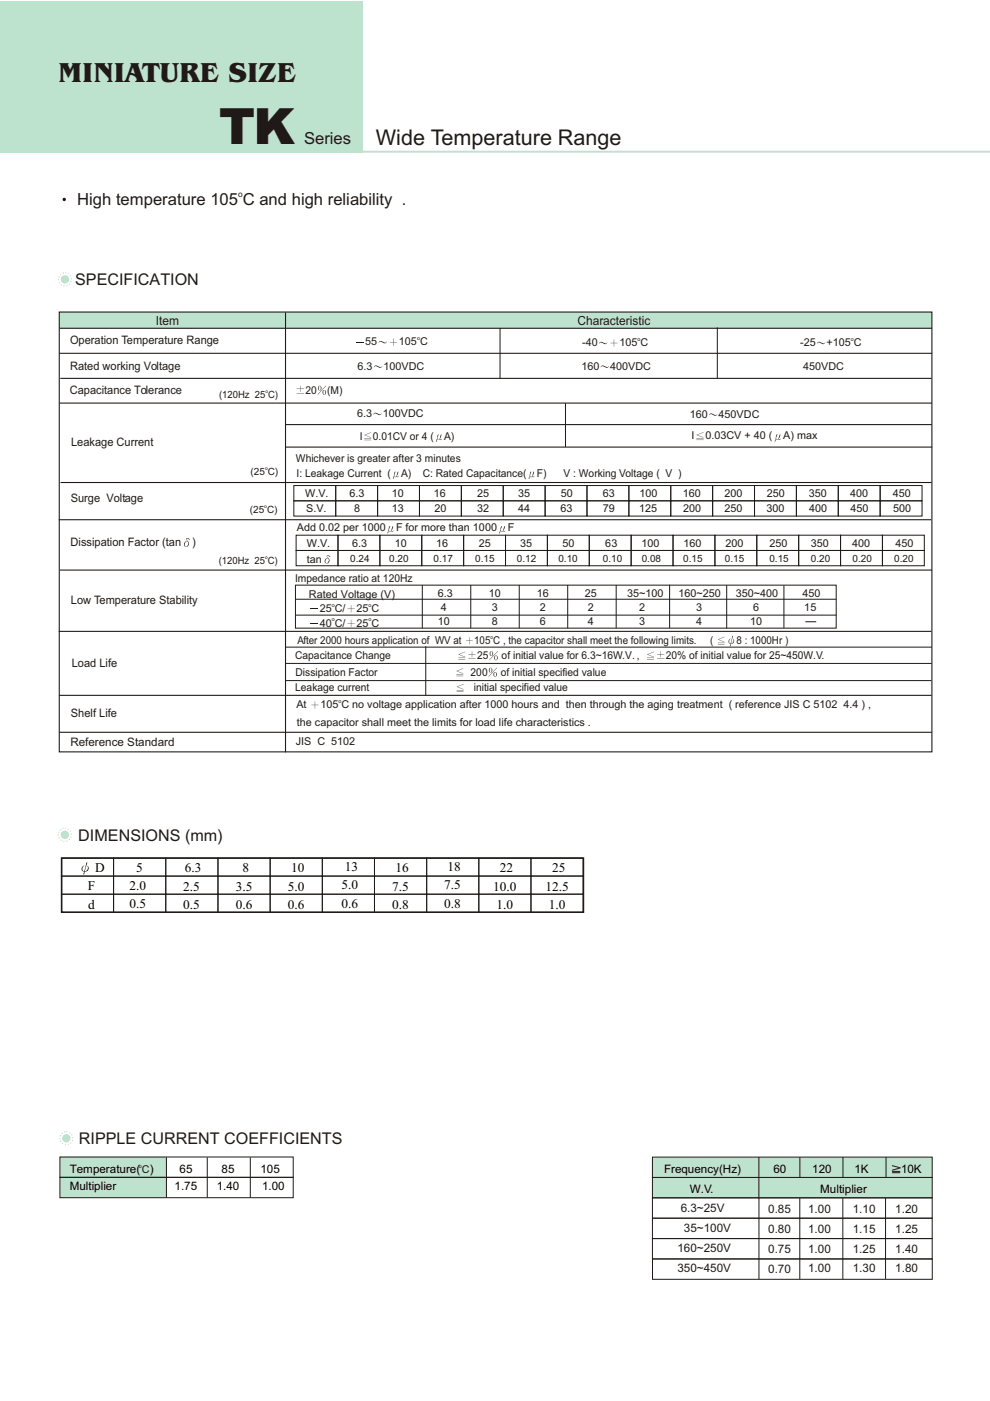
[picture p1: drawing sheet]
<svg xmlns="http://www.w3.org/2000/svg" width="210mm" height="297mm" viewBox="0 0 210 297" stroke-linecap="round" stroke-linejoin="round" font-family="sans-serif">
<g fill="#bde3cf">
<path d="M-.1 .2h77v32.2h-77z"/>
<path d="M12.6 66.2h185v3.4h-185z"/>
</g>
<g fill="#1f1a17">
<path d="M39.5 114.1l.5 .1 .2 .3-.1-.1a.34 .34 0 0 0-.2-.2 .34 .34 0 0 0-.4 .1l.1 .1a.83 .83 0 0 1 .5 .7 .83 .83 0 0 1-.5 .8 .58 .58 0 0 1-.6-.7 .58 .58 0 0 1 .8-.4l-.3-.4zM39.4 114.9a.5 .5 0 0 0-.2 .6 .5 .5 0 0 0 .4 .3 .55 .55 0 0 0 .3-.4 .55 .55 0 0 0-.3-.6z" fill-rule="evenodd"/>
<path d="M99.5 135.1v.7h.7l-.7 .1v.7v-.7h-.7l.7-.1z" fill-rule="evenodd"/>
<path d="M152.2 135.6l1.4-.6-1.2 .6 1.2 .6zM152.2 136.3h1.4zM152.2 136.6l1.4 .1z" fill-rule="evenodd"/>
<path d="M155.3 134.8h.1l-.4 1.7a.7 .7 0 0 0 .4-1.1 .65 .65 0 0 1 .2 .7 .65 .65 0 0 1-.6 .4l-.2 .5 .1-.5a.59 .59 0 0 1-.4-.6 .59 .59 0 0 1 .4-.5 .58 .58 0 0 0-.3 .5 .58 .58 0 0 0 .3 .6z" fill-rule="evenodd"/>
<path d="M97.2 138.8l1.4-.6-1.3 .6 1.3 .5zM97.2 139.4l1.4 .1zM97.2 139.8h1.4z" fill-rule="evenodd"/>
<path d="M99.3 138.7h.7l.1-.6v.6l.8 .1h-.8l-.1 .6v-.6zM99.3 139.6l1.6 .1z" fill-rule="evenodd"/>
<path d="M104.7 139.4a.46 .46 0 0 1 .9 0 .46 .46 0 0 1-.9 0zM105.1 139a.45 .45 0 0 0-.2 .5 .45 .45 0 0 0 .4 .4 .48 .48 0 0 0 .1-.5 .48 .48 0 0 0-.3-.4zM103.7 138.5a.46 .46 0 0 1 .9 0 .46 .46 0 0 1-.9 0zM104 138.2v.6l.2 .2a.5 .5 0 0 0-.1-.8zM105.5 138l-1.7 2z" fill-rule="evenodd"/>
<path d="M137.2 138.8l1.4-.6-1.2 .6 1.2 .5zM137.2 139.4l1.4 .1zM137.2 139.8h1.4z" fill-rule="evenodd"/>
<path d="M139.3 138.7h.8v-.6v.6l.8 .1h-.8v.6v-.6zM139.3 139.6l1.6 .1z" fill-rule="evenodd"/>
<path d="M96.8 142.3l1.4-.6-1.3 .6 1.3 .6zM96.8 143h1.4zM96.8 143.3l1.4 .1z" fill-rule="evenodd"/>
<path d="M104.5 142.9a.46 .46 0 0 1 .9 0 .46 .46 0 0 1-.9 0zM104.9 142.6a.45 .45 0 0 0-.2 .4 .45 .45 0 0 0 .4 .4 .48 .48 0 0 0 .2-.5 .48 .48 0 0 0-.4-.3zM103.6 142a.46 .46 0 0 1 .9 0 .46 .46 0 0 1-.9 0zM103.9 141.7l-.1 .6 .2 .2a.5 .5 0 0 0-.1-.8zM105.4 141.5l-1.8 2z" fill-rule="evenodd"/>
<path d="M77.2 92.2l1.5-.6-1.3 .6 1.3 .6zM77.2 92.9l1.5 .1zM77.2 93.3h1.5z" fill-rule="evenodd"/>
<path d="M92.9 92.1h.1l-.3 .8 .3 .3 .2-.2 .4-.9-.3 1 .2 .1 .2-.2-.3 .3-.1-.2a.28 .28 0 0 1-.4 .2 .28 .28 0 0 1-.2-.3l-.1 .6h-.2z" fill-rule="evenodd"/>
<path d="M96.8 145.6l1.5-.6-1.3 .6 1.3 .6zM96.8 146.3l1.5 .1zM96.8 146.6l1.5 .1z" fill-rule="evenodd"/>
</g>
<g fill="none" stroke="#1f1a17" stroke-width=".23">
<path d="M12.5 74.9h185.2M12.6 66.2h185v93.2h-185zM12.6 69.6h185M60.5 66.3v93.2M12.6 85.5h185M12.8 80.2h184.7M60.5 90h137.1M60.6 94.8h137.1M12.5 110.2h184.9M12.8 102.3h184.7M12.5 133.9h185M12.5 147.4h185"/>
<path d="M12.6 155.3h185"/>
</g>
<path d="M60.5 137.2h137.1M60.5 144.3h137M60.6 140.7h136.9" fill="none" stroke="#1f1a17" stroke-width=".21"/>
<circle cx="13.8" cy="59.2" r=".88" fill="#bde3cf"/>
<circle cx="13.8" cy="59.2" r="1.39" fill="none" stroke="#bde3cf" stroke-width=".21" stroke-dasharray=".3 .4" stroke-linecap="butt"/>
<g fill="#1f1a17">
<path d="M62.9 82.4h.8v-.6v.6l.8 .1h-.8v.6v-.6zM62.9 83.3l1.6 .1z" fill-rule="evenodd"/>
<path d="M68.3 83.1a.46 .46 0 0 1 .9 0 .46 .46 0 0 1-.9 0zM68.7 82.8a.45 .45 0 0 0-.2 .5 .45 .45 0 0 0 .4 .3 .48 .48 0 0 0 .1-.5 .48 .48 0 0 0-.3-.3zM67.3 82.3a.46 .46 0 0 1 .9 0 .46 .46 0 0 1-.9 0zM67.6 81.9v.6l.2 .3a.5 .5 0 0 0-.1-.9zM69.1 81.7l-1.7 2z" fill-rule="evenodd"/>
</g>
<path d="M106 69.5v10.8M152.1 69.4v10.8M119.9 85.5v9.3M90.3 137v10.4" fill="none" stroke="#1f1a17" stroke-width=".21"/>
<circle cx="13.8" cy="177" r=".88" fill="#bde3cf"/>
<circle cx="13.8" cy="177" r="1.39" fill="none" stroke="#bde3cf" stroke-width=".21" stroke-dasharray=".3 .4" stroke-linecap="butt"/>
<g fill="#1f1a17">
<path d="M83.8 100h.1l-.3 .8 .2 .3 .3-.2 .4-.9-.3 1 .1 .1 .3-.2-.3 .3-.2-.2a.28 .28 0 0 1-.3 .2 .28 .28 0 0 1-.2-.3l-.1 .5-.2 .1z" fill-rule="evenodd"/>
<path d="M112.5 100h.1l-.2 .8 .2 .3 .3-.2 .3-.9-.3 1 .2 .1 .2-.2-.3 .3-.1-.2a.28 .28 0 0 1-.3 .2 .28 .28 0 0 1-.3-.3l-.1 .5-.1 .1z" fill-rule="evenodd"/>
<path d="M82.6 111.6h.1l-.2 .7 .2 .4 .3-.2 .4-.9-.4 .8a.2 .2 0 0 0 .2 .3 .2 .2 0 0 0 .2-.2l-.2 .2-.2-.2a.3 .3 0 0 1-.3 .3 .3 .3 0 0 1-.3-.3l-.1 .5-.1 .1z" fill-rule="evenodd"/>
<path d="M106.3 111.6h.1l-.2 .7 .2 .4 .3-.2 .4-.9-.4 .8a.2 .2 0 0 0 .2 .3 .2 .2 0 0 0 .2-.2l-.2 .2-.2-.2a.3 .3 0 0 1-.3 .3 .3 .3 0 0 1-.3-.3l-.1 .5-.1 .1z" fill-rule="evenodd"/>
<circle cx="13.6" cy="42.3" r=".36"/>
</g>
<circle cx="14.1" cy="241.3" r=".88" fill="#bde3cf"/>
<circle cx="14.1" cy="241.3" r="1.39" fill="none" stroke="#bde3cf" stroke-width=".21" stroke-dasharray=".3 .4" stroke-linecap="butt"/>
<path d="M12.7 245.3h22.6v8.6h-22.6z" fill="#bde3cf"/>
<path d="M12.7 245.3h49.5v4.3h-49.5zM12.7 249.6h49.5v4.3h-49.5zM35.3 245.4v8.5M43.9 245.4v8.5M53.1 245.4v8.6" fill="none" stroke="#1f1a17" stroke-width=".21"/>
<g fill="#bde3cf" stroke="#1f1a17" stroke-width=".21">
<path d="M138.3 245.3h59.3v4.3h-59.3z"/>
<path d="M138.3 249.6h59.3v4.4h-59.3z"/>
</g>
<g fill="none" stroke="#1f1a17" stroke-width=".21">
<path d="M138.3 254h59.3v4.3h-59.3zM138.3 258.3h59.3v4.3h-59.3zM160.9 245.3v25.9M169.6 254v17.2M169.6 245.4v4.3M178.7 254v17.2M178.7 245.3v4.3M187.8 254v17.1M187.9 245.3v4.3M189.1 248.4h1.8M189.1 248.6h1.8M138.3 262.6h59.3v4.3h-59.3z"/>
<path d="M138.3 266.9h59.4v4.3h-59.4z"/>
</g>
<g fill="#1f1a17">
<path d="M66.7 148.7l.1 .7h.8l-.8 .1v.7l-.1-.7h-.7l.7-.1z" fill-rule="evenodd"/>
<path d="M79.2 87.7l.5-.2 .8 .4 .4-.2-.4 .3-1-.4-.3 .3z" fill-rule="evenodd"/>
<path d="M150.4 87.8l.5-.1 .8 .3 .4-.2-.4 .4-1-.4-.3 .2z" fill-rule="evenodd"/>
<path d="M147.6 92.2l1.6-.6-1.4 .6 1.4 .6zM147.6 92.9l1.6 .1zM147.6 93.2l1.6 .1z" fill-rule="evenodd"/>
<path d="M164.7 92.1h.1l-.2 .8 .2 .3 .3-.2 .4-.9-.4 .9a.2 .2 0 0 0 .2 .2 .2 .2 0 0 0 .2-.2l-.2 .3-.2-.2a.3 .3 0 0 1-.3 .2 .3 .3 0 0 1-.3-.3l-.1 .6h-.1z" fill-rule="evenodd"/>
</g>
<path d="M12.7 120.9h184.9" fill="none" stroke="#1f1a17" stroke-width=".23"/>
<path d="M62.6 127h114.7M62.6 124.1h114.7v9.1h-114.7zM62.7 130.4h114.6M89.5 124v9.2M99.8 124v9.2M110.1 124v9.2M120.4 124v9.2M130.6 124v9.2M142 124v9.1" fill="none" stroke="#1f1a17" stroke-width=".21"/>
<g fill="#1f1a17">
<path d="M65.9 129.1h1.5z"/>
<path d="M65.9 132.1l1.5 .1z"/>
<path d="M74.4 128.3l.1 .8h.7h-.7v.8l-.1-.8h-.7h.7z" fill-rule="evenodd"/>
<path d="M74.4 131.4l.1 .7h.7l-.7 .1v.7l-.1-.7h-.7l.7-.1z" fill-rule="evenodd"/>
</g>
<path d="M154.1 124.1v9.1M166.2 124.1v9M170.8 131.8h2.3" fill="none" stroke="#1f1a17" stroke-width=".21"/>
<g fill="#1f1a17">
<path d="M75.5 72.5l1.6 .1z"/>
<path d="M80.4 72.5l.4-.2 .9 .4 .3-.3-.4 .4-1-.4-.3 .3z" fill-rule="evenodd"/>
<path d="M83.4 71.8l.1 .7h.7l-.7 .1v.7l-.1-.7h-.7l.7-.1z" fill-rule="evenodd"/>
<path d="M127.1 72.6l.5-.1 .8 .3 .4-.2-.5 .4-.9-.4-.4 .3z" fill-rule="evenodd"/>
<path d="M130.1 72l.1 .7h.7l-.7 .1v.7l-.1-.7h-.7l.7-.1z" fill-rule="evenodd"/>
<path d="M173.3 72.6l.5-.1 .8 .3 .4-.2-.5 .4-.9-.4-.4 .3z" fill-rule="evenodd"/>
<path d="M79.4 77.7l.4-.2 .9 .4 .4-.3-.5 .4-1-.4-.3 .3z" fill-rule="evenodd"/>
<path d="M127.4 77.7l.5-.2 .9 .4 .3-.3-.4 .4-1-.4-.3 .3z" fill-rule="evenodd"/>
</g>
<g fill="none" stroke="#1f1a17" stroke-width=".21">
<path d="M62.3 102.9h8.9v3.3h-8.9zM62.3 106.2h8.9v3.2h-8.9zM62.8 113.5h8.9v3.2h-8.9zM62.8 116.7h8.9v3.2h-8.9zM71.2 102.9h8.9v3.3h-8.9zM71.2 106.2h8.9v3.2h-8.9zM71.7 113.5h8.8v3.2h-8.8zM71.7 116.7h8.8v3.2h-8.8zM80.1 102.9h8.8v3.3h-8.8zM80.1 106.2h8.8v3.2h-8.8zM80.5 113.5h8.9v3.2h-8.9zM80.5 116.7h8.9v3.2h-8.9z"/>
<path d="M88.9 102.9h8.9v3.3h-8.9zM88.9 106.2h8.9v3.2h-8.9zM89.4 113.5h8.9v3.2h-8.9zM89.4 116.7h8.9v3.2h-8.9zM97.8 102.9h8.9v3.3h-8.9zM97.8 106.2h8.9v3.2h-8.9zM98.3 113.5h8.9v3.2h-8.9zM98.3 116.7h8.9v3.2h-8.9zM106.7 106.2h8.9v3.2h-8.9zM106.7 102.9h8.9v3.3h-8.9zM107.2 113.5h8.9v3.2h-8.9zM107.2 116.7h8.9v3.2h-8.9z"/>
<path d="M115.6 102.9h8.9v3.3h-8.9zM115.6 106.2h8.9v3.2h-8.9zM116.1 113.5h8.8v3.2h-8.8zM116.1 116.7h8.8v3.2h-8.8zM124.5 102.9h8.8v3.3h-8.8zM124.5 106.2h8.8v3.2h-8.8zM124.9 113.5h8.9v3.2h-8.9zM124.9 116.7h8.9v3.2h-8.9zM133.3 102.9h8.9v3.3h-8.9zM133.3 106.2h8.9v3.2h-8.9zM133.8 113.5h8.9v3.2h-8.9zM133.8 116.7h8.9v3.2h-8.9z"/>
<path d="M142.2 102.9h8.9v3.3h-8.9zM142.2 106.2h8.9v3.2h-8.9zM142.7 113.5h8.9v3.2h-8.9zM142.7 116.7h8.9v3.2h-8.9zM151.1 102.9h8.9v3.3h-8.9zM151.1 106.2h8.9v3.2h-8.9zM151.6 113.5h8.9v3.2h-8.9zM151.6 116.7h8.9v3.2h-8.9zM160 102.9h8.9v3.3h-8.9zM160 106.2h8.9v3.2h-8.9zM160.5 113.5h8.8v3.2h-8.8zM160.5 116.7h8.8v3.2h-8.8z"/>
<path d="M168.9 102.9h8.8v3.3h-8.8zM168.9 106.2h8.8v3.2h-8.8zM169.3 113.5h8.9v3.2h-8.9zM169.3 116.7h8.9v3.2h-8.9zM177.7 106.2h8.9v3.2h-8.9zM177.7 102.9h8.9v3.3h-8.9zM178.2 113.5h8.9v3.2h-8.9zM178.2 116.7h8.9v3.2h-8.9zM186.6 102.9h8.9v3.3h-8.9zM186.6 106.2h8.9v3.2h-8.9zM187.1 113.5h8.9v3.2h-8.9zM187.1 116.7h8.9v3.2h-8.9z"/>
<path d="M13 181.9h11.1v3.8h-11.1zM13 185.7h11.1v3.9h-11.1zM13 189.6h11.1v3.8h-11.1zM24.1 181.9h11v3.8h-11zM24.1 185.7h11v3.9h-11zM24.1 189.6h11v3.8h-11zM35.1 181.9h11.1v3.8h-11.1zM35.1 185.7h11.1v3.9h-11.1zM35.1 189.6h11.1v3.8h-11.1zM46.2 181.9h11.1v3.8h-11.1zM46.2 185.7h11.1v3.9h-11.1zM46.2 189.6h11.1v3.8h-11.1z"/>
<path d="M57.3 181.9h11v3.8h-11zM57.3 185.7h11v3.9h-11zM57.3 189.6h11v3.8h-11zM68.3 181.9h11.1v3.8h-11.1zM68.3 185.7h11.1v3.9h-11.1zM68.3 189.6h11.1v3.8h-11.1zM79.4 181.9h11.1v3.8h-11.1zM79.4 185.7h11.1v3.9h-11.1zM79.4 189.6h11.1v3.8h-11.1zM90.5 181.9h11v3.8h-11zM90.5 185.7h11v3.9h-11zM90.5 189.6h11v3.8h-11z"/>
<path d="M101.5 181.9h11.1v3.8h-11.1zM101.5 185.7h11.1v3.9h-11.1zM101.5 189.6h11.1v3.8h-11.1zM112.6 181.9h11v3.8h-11zM112.6 185.7h11v3.9h-11zM112.6 189.6h11v3.8h-11z"/>
</g>
<path d="M18.3 182.9h.2l-.5 1.9a.78 .78 0 0 0 .5-1.2 .73 .73 0 0 1 .2 .8 .73 .73 0 0 1-.7 .4l-.2 .6h-.1l.1-.6a.66 .66 0 0 1-.5-.7 .66 .66 0 0 1 .6-.6 .65 .65 0 0 0-.5 .6 .65 .65 0 0 0 .5 .7z" fill-rule="evenodd" fill="#000"/>
<path d="M13.1 181.9h110.6v11.5h-110.6z" fill="none" stroke="#1f1a17" stroke-width=".32"/>
<path d="M69.3 117.8h.5l.2 .3h-.1a.34 .34 0 0 0-.2-.3 .34 .34 0 0 0-.4 .1l.1 .1a.76 .76 0 0 1 .5 .7 .76 .76 0 0 1-.5 .7 .55 .55 0 0 1-.6-.6 .55 .55 0 0 1 .8-.4l-.3-.4zM69.2 118.5a.4 .4 0 0 0-.2 .6 .4 .4 0 0 0 .6 .1 .4 .4 0 0 0 .2-.6 .4 .4 0 0 0-.6-.1z" fill-rule="evenodd" fill="#1f1a17"/>
<path d="M69.9 32.2h140.1" fill="none" stroke="#bde3cf" stroke-width=".41"/>
<text font-size="10.6" fill="#1f1a17" x="46.5" y="30.5">TK</text>
<text font-size="6" fill="#1f1a17" x="12.3" y="17.3">MINIATURE SIZE</text>
<text font-size="4.6" fill="#1f1a17" x="79.7" y="30.8">Wide Temperature Range</text>
<g font-size="3.5" fill="#1f1a17">
<text x="64.5" y="30.6">Series</text>
<text x="16.4" y="43.4">High temperature 105 C and high reliability .</text>
</g>
<g font-size="3.4" fill="#1f1a17">
<text x="15.9" y="60.5">SPECIFICATION</text>
<text x="16.6" y="178.4">DIMENSIONS (mm)</text>
<text x="16.7" y="242.6">RIPPLE CURRENT COEFFICIENTS</text>
</g>
<g font-size="2.8">
<text x="20.2" y="184.8">D</text>
<text x="28.9" y="184.8">5</text>
<text x="39.2" y="185">6.3</text>
<text x="51.4" y="184.9">8</text>
<text x="61.8" y="184.9">10</text>
<text x="73.1" y="184.6">13</text>
<text x="83.8" y="184.9">16</text>
<text x="94.9" y="184.6">18</text>
<text x="106" y="184.9">22</text>
<text x="117.1" y="184.9">25</text>
<text x="18.6" y="188.7">F</text>
<text x="27.4" y="188.7">2.0</text>
<text x="38.8" y="188.9">2.5</text>
<text x="50" y="188.9">3.5</text>
<text x="61" y="188.9">5.0</text>
<text x="72.4" y="188.5">5.0</text>
<text x="83.1" y="188.8">7.5</text>
<text x="94.2" y="188.5">7.5</text>
<text x="104.6" y="188.8">10.0</text>
<text x="115.6" y="188.8">12.5</text>
<text x="18.7" y="192.7">d</text>
<text x="27.4" y="192.6">0.5</text>
<text x="38.8" y="192.8">0.5</text>
<text x="50" y="192.8">0.6</text>
<text x="61" y="192.8">0.6</text>
<text x="72.4" y="192.4">0.6</text>
<text x="83.1" y="192.8">0.8</text>
<text x="94.2" y="192.4">0.8</text>
<text x="105.3" y="192.8">1.0</text>
<text x="116.3" y="192.8">1.0</text>
</g>
<g font-size="2.7" fill="#1f1a17">
<text x="33" y="68.9">Item</text>
<text x="122.4" y="68.9">Characteristic</text>
</g>
<g font-size="2.5" fill="#1f1a17">
<text x="14.8" y="72.9">Operation Temperature Range</text>
<text x="14.8" y="83.6">Capacitance Tolerance</text>
<text x="14.8" y="78.3">Rated working Voltage</text>
<text x="15.1" y="94.6">Leakage Current</text>
<text x="15" y="106.5">Surge Voltage</text>
<text x="15" y="115.8">Dissipation Factor (tan</text>
<text x="40.8" y="115.8">)</text>
<text x="15" y="128.1">Low Temperature Stability</text>
<text x="15.2" y="141.3">Load Life</text>
<text x="15" y="152">Shelf Life</text>
<text x="14.9" y="158.2">Reference Standard</text>
<text x="188.9" y="248.5">&gt;10K</text>
<text x="144.3" y="257">6.3~25V</text>
<text x="162.9" y="257.2">0.85</text>
<text x="171.3" y="257.2">1.00</text>
<text x="180.8" y="257.2">1.10</text>
<text x="189.8" y="257.2">1.20</text>
<text x="145" y="261.3">35~100V</text>
<text x="162.9" y="261.5">0.80</text>
<text x="171.3" y="261.4">1.00</text>
<text x="180.8" y="261.4">1.15</text>
<text x="189.8" y="261.4">1.25</text>
<text x="143.6" y="265.5">160~250V</text>
<text x="143.6" y="269.7">350~450V</text>
<text x="162.9" y="265.7">0.75</text>
<text x="162.9" y="269.9">0.70</text>
<text x="171.3" y="265.6">1.00</text>
<text x="171.3" y="269.8">1.00</text>
<text x="180.8" y="265.6">1.25</text>
<text x="180.8" y="269.8">1.30</text>
<text x="189.8" y="265.6">1.40</text>
<text x="189.8" y="269.8">1.80</text>
</g>
<g font-size="2.5">
<text x="14.8" y="248.7">Temperature(C)</text>
<text x="38.1" y="248.7">65</text>
<text x="47" y="248.7">85</text>
<text x="55.2" y="248.7">105</text>
<text x="140.8" y="248.7">Frequency(Hz)</text>
<text x="164" y="248.7">60</text>
<text x="172.2" y="248.7">120</text>
<text x="181.2" y="248.7">1K</text>
<text x="14.8" y="252.3">Multiplier</text>
<text x="37" y="252.3">1.75</text>
<text x="45.9" y="252.3">1.40</text>
<text x="55.6" y="252.3">1.00</text>
<text x="146.3" y="252.9">W.V.</text>
<text x="173.9" y="252.9">Multiplier</text>
</g>
<g font-size="2.3" fill="#1f1a17">
<text x="77.5" y="73.2">55</text>
<text x="84.6" y="73.2">105 C</text>
<text x="123.4" y="73.4">-40</text>
<text x="131.3" y="73.4">105 C</text>
<text x="169.6" y="73.4">-25</text>
<text x="175.2" y="73.4">+105 C</text>
<text x="64.8" y="83.4">20</text>
<text x="69.4" y="83.4">(M)</text>
<text x="75.8" y="78.4">6.3</text>
<text x="81.3" y="78.4">100VDC</text>
<text x="123.3" y="78.4">160</text>
<text x="129.4" y="78.4">400VDC</text>
<text x="170.3" y="78.4">450VDC</text>
<text x="75.7" y="88.5">6.3</text>
<text x="81.2" y="88.5">100VDC</text>
<text x="146.2" y="88.6">160</text>
<text x="152.4" y="88.6">450VDC</text>
<text x="76.3" y="93.2">I</text>
<text x="79.1" y="93.2">0.01CV or 4 (</text>
<text x="94.2" y="93.2">A)</text>
<text x="146.6" y="93.2">I</text>
<text x="149.6" y="93.2">0.03CV + 40 (</text>
<text x="166.1" y="93.2">A) max</text>
<text x="62.8" y="97.9">Whichever is greater after 3 minutes</text>
<text x="62.9" y="101.1">I: Leakage Current (</text>
<text x="85" y="101.1">A)</text>
<text x="89.6" y="101.1">C: Rated Capacitance(</text>
<text x="113.8" y="101.1">F)</text>
<text x="119.5" y="101.1">V : Working Voltage ( V )</text>
<text x="64.7" y="105.3">W.V.</text>
<text x="74.1" y="105.3">6.3</text>
<text x="83.1" y="105.3">10</text>
<text x="92" y="105.3">16</text>
<text x="101.2" y="105.3">25</text>
<text x="109.8" y="105.3">35</text>
<text x="118.9" y="105.3">50</text>
<text x="127.8" y="105.3">63</text>
<text x="135.6" y="105.3">100</text>
<text x="144.8" y="105.3">160</text>
<text x="153.6" y="105.3">200</text>
<text x="162.6" y="105.3">250</text>
<text x="171.5" y="105.3">350</text>
<text x="180.3" y="105.3">400</text>
<text x="189.3" y="105.3">450</text>
<text x="62.9" y="112.6">Add 0.02 per 1000</text>
<text x="64.9" y="108.6">S.V.</text>
<text x="75.1" y="108.6">8</text>
<text x="83.1" y="108.5">13</text>
<text x="84" y="112.6">F for more than 1000</text>
<text x="92.2" y="108.5">20</text>
<text x="101.2" y="108.5">32</text>
<text x="107.7" y="112.6">F</text>
<text x="109.9" y="108.6">44</text>
<text x="118.9" y="108.5">63</text>
<text x="127.8" y="108.5">79</text>
<text x="135.5" y="108.5">125</text>
<text x="144.8" y="108.6">200</text>
<text x="153.6" y="108.5">250</text>
<text x="162.5" y="108.5">300</text>
<text x="171.6" y="108.6">400</text>
<text x="180.3" y="108.6">450</text>
<text x="189.4" y="108.6">500</text>
<text x="65.1" y="115.9">W.V.</text>
<text x="65.1" y="119.3">tan</text>
<text x="74.6" y="115.9">6.3</text>
<text x="83.7" y="115.9">10</text>
<text x="92.4" y="115.9">16</text>
<text x="101.6" y="115.9">25</text>
<text x="110.3" y="115.9">35</text>
<text x="119.2" y="115.9">50</text>
<text x="128.3" y="115.9">63</text>
<text x="136" y="115.9">100</text>
<text x="144.9" y="115.9">160</text>
<text x="153.8" y="115.9">200</text>
<text x="163.2" y="115.9">250</text>
<text x="171.9" y="115.9">350</text>
<text x="180.7" y="115.9">400</text>
<text x="189.8" y="115.9">450</text>
<text x="62.6" y="123.4">Impedance ratio at 120Hz</text>
<text x="65.5" y="126.7">Rated Voltage (V)</text>
<text x="67.8" y="129.8">25 C/</text>
<text x="75.6" y="129.8">25 C</text>
<text x="92.8" y="126.5">6.3</text>
<text x="93.4" y="129.5">4</text>
<text x="103.6" y="126.5">10</text>
<text x="104.3" y="129.5">3</text>
<text x="113.8" y="126.5">16</text>
<text x="114.5" y="129.5">2</text>
<text x="124" y="126.5">25</text>
<text x="124.7" y="129.5">2</text>
<text x="133" y="126.5">35~100</text>
<text x="135.5" y="129.5">2</text>
<text x="143.9" y="126.5">160~250</text>
<text x="147.6" y="129.5">3</text>
<text x="156" y="126.5">350~400</text>
<text x="159.7" y="129.5">6</text>
<text x="170.1" y="126.5">450</text>
<text x="170.5" y="129.5">15</text>
<text x="63.1" y="136.5">After 2000 hours application of WV at</text>
<text x="67.8" y="132.8">40 C/</text>
<text x="75.6" y="132.8">25 C</text>
<text x="92.8" y="132.6">10</text>
<text x="100.5" y="136.5">105 C , the capacitor shall meet the following limits.</text>
<text x="104.3" y="132.6">8</text>
<text x="114.5" y="132.6">6</text>
<text x="124.7" y="132.6">4</text>
<text x="135.5" y="132.6">3</text>
<text x="147.6" y="132.6">4</text>
<text x="150.6" y="136.5">(</text>
<text x="156.2" y="136.5">8 : 1000Hr )</text>
<text x="159.1" y="132.6">10</text>
<text x="62.6" y="139.7">Capacitance Change</text>
<text x="62.7" y="143.2">Dissipation Factor</text>
<text x="99.8" y="143.2">200</text>
<text x="101.2" y="139.7">25</text>
<text x="106.2" y="143.2">of initial specified value</text>
<text x="106.4" y="139.7">of initial value for 6.3~16W.V. ,</text>
<text x="141.2" y="139.7">20% of initial value for 25~450W.V.</text>
<text x="62.6" y="146.6">Leakage current</text>
<text x="100.4" y="146.6">initial specified value</text>
<text x="62.8" y="150.2">At</text>
<text x="63" y="153.9">the capacitor shall meet the limits for load life characteristics .</text>
<text x="67.9" y="150.2">105 C no voltage application after 1000 hours and then through the aging treatment ( reference JIS C 5102 4.4 ) ,</text>
<text x="62.7" y="158">JIS C 5102</text>
</g>
<g font-size="2.1" fill="#1f1a17">
<text x="46.4" y="84.4">(120Hz 25 C)</text>
<text x="53.1" y="100.8">(25 C)</text>
<text x="53" y="108.8">(25 C)</text>
<text x="46.4" y="119.6">(120Hz 25 C)</text>
<text x="74.3" y="119.2">0.24</text>
<text x="82.5" y="119.2">0.20</text>
<text x="91.9" y="119.2">0.17</text>
<text x="100.8" y="119.2">0.15</text>
<text x="109.6" y="119.2">0.12</text>
<text x="118.4" y="119.2">0.10</text>
<text x="127.8" y="119.2">0.10</text>
<text x="136.1" y="119.2">0.08</text>
<text x="144.9" y="119.2">0.15</text>
<text x="153.7" y="119.2">0.15</text>
<text x="163.1" y="119.2">0.15</text>
<text x="171.9" y="119.2">0.20</text>
<text x="180.8" y="119.2">0.20</text>
<text x="189.6" y="119.2">0.20</text>
</g>
<text font-size="1.8" fill="#1f1a17" x="50.5" y="41.7">o</text>
<g font-size="1.1" fill="#1f1a17">
<text x="88.4" y="72.1">o</text>
<text x="135.1" y="72.3">o</text>
<text x="180.4" y="72.3">o</text>
<text x="56.3" y="83.3">o</text>
<text x="56.2" y="99.7">o</text>
<text x="56" y="107.8">o</text>
<text x="56.2" y="118.5">o</text>
<text x="70.4" y="131.7">o</text>
<text x="70.4" y="128.6">o</text>
<text x="78.1" y="131.7">o</text>
<text x="78.1" y="128.6">o</text>
<text x="104" y="135.4">o</text>
<text x="71.8" y="149">o</text>
<text x="29.5" y="247.6">o</text>
</g>
</svg>
